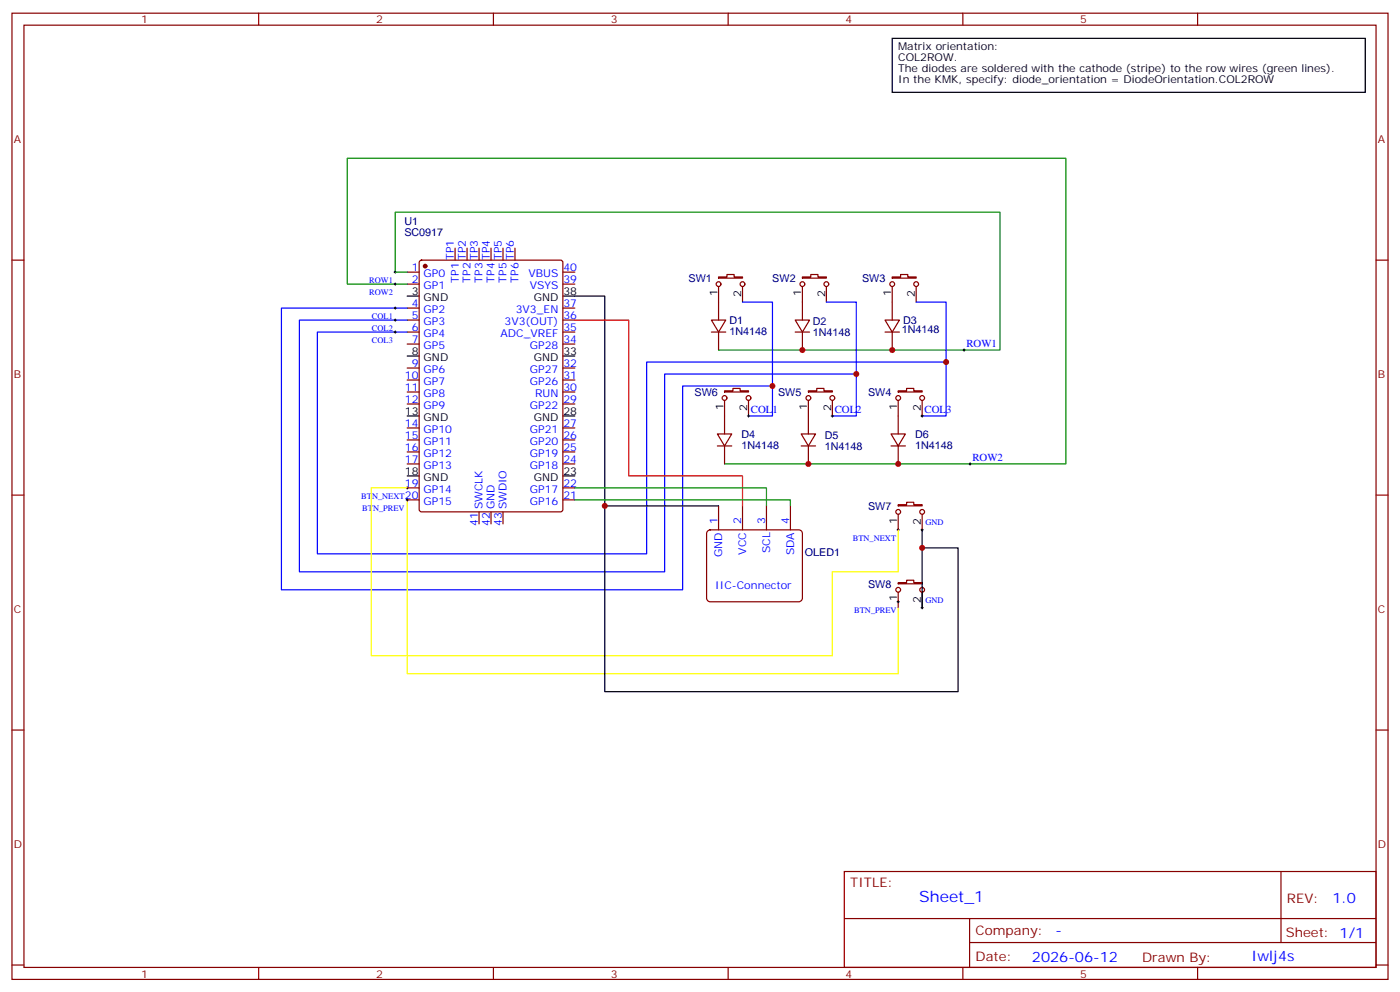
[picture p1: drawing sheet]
<svg xmlns="http://www.w3.org/2000/svg" width="412mm" height="292mm" viewBox="0 0 412 292" stroke-linecap="round" stroke-linejoin="round" font-family="sans-serif">
<g fill="none" stroke="#870000" stroke-width=".35">
<path d="M3.5 3.9h405.4v284.3h-405.4zM7.1 7.4h398.2v277.3h-398.2zM76.2 3.9v3.5M145.3 3.9v3.5M214.5 3.9v3.5M283.6 3.9v3.5M352.8 3.9v3.5M3.5 76.6h3.6M123.7 76.8l.5-.2h40.9l.7 .4v72.9l-.5 .7h-41.1l-.7-.4v-72.9zM134.1 73v3.6M137.6 73v3.6M141.1 73v3.6"/>
<path d="M144.6 73v3.6M148.2 73v3.6M151.7 73v3.6M405.3 76.6h3.6M119.9 97.7h3.6M119.9 80.1h3.6M119.9 83.6h3.6M119.9 90.7h3.6M119.9 94.2h3.6M165.8 97.7h3.5M165.8 80.1h3.5M165.8 83.6h3.5"/>
<path d="M165.8 90.7h3.5M165.8 94.2h3.5M209.5 94.2h4.3l-2.1 3.5zM209.5 97.7h4.3M211.7 81.5h2.4v-.7h2.2v.7h2.4v.3h-7zM211.7 84.3v9.9M211.7 97.7v5.3M218.7 84.3v4.6M234.2 94.2h4.3l-2.1 3.5zM234.2 97.7h4.3M236.4 81.5h2.4v-.7h2.1v.7h2.5v.3h-7zM236.4 84.3v9.9"/>
<path d="M236.4 97.7v5.3M243.4 84.3v4.6M260.7 94.2h4.2l-2.1 3.5zM260.7 97.7h4.2M262.8 81.5h2.5v-.7h2.1v.7h2.5v.3h-7.1zM262.8 84.3v9.9M262.8 97.7v5.3M269.9 84.3v4.6M119.9 101.2h3.6M119.9 108.3h3.6M119.9 111.8h3.6M119.9 115.4h3.6"/>
<path d="M119.9 118.9h3.6M165.8 101.2h3.5M165.8 108.3h3.5M165.8 111.8h3.5M165.8 115.4h3.5M165.8 118.9h3.5M213.4 115h2.5v-.7h2.1v.7h2.5v.4h-7.1zM213.4 117.8v9.9M220.5 117.8v4.6M238.1 115h2.5v-.7h2.1v.7h2.5v.4h-7.1zM238.1 117.8v9.9M245.2 117.8v4.6"/>
<path d="M264.6 115h2.5v-.7h2.1v.7h2.4v.4h-7zM264.6 117.8v9.9M271.6 117.8v4.6M119.9 125.9h3.6M119.9 129.5h3.6M119.9 133h3.6M119.9 136.5h3.6M165.8 125.9h3.5M165.8 129.5h3.5M165.8 133h3.5M165.8 136.5h3.5M211.3 127.7h4.2l-2.1 3.5z"/>
<path d="M211.3 131.2h4.2M213.4 131.2v5.3M236 127.7h4.2l-2.1 3.5zM236 131.2h4.2M238.1 131.2v5.3M262.5 127.7h4.2l-2.1 3.5zM262.5 131.2h4.2M264.6 131.2v5.3M3.5 145.7h3.6M119.9 143.6h3.6M119.9 147.1h3.6M141.1 150.6v3.6"/>
<path d="M144.6 150.6v3.6M148.2 150.6v3.6M165.8 143.6h3.5M165.8 147.1h3.5M208.4 156.4l.8-.5h26.1l.6 .2 .5 .9v19l-.3 .7-.8 .4h-26.1l-.6-.2-.5-.9v-19zM211.7 148.9v7M218.7 148.9v7M225.8 148.9v7M232.8 148.9v7M264.6 148.5h2.5v-.7h2.1v.7h2.4v.4h-7zM264.6 151.3v4.6M271.6 151.3v4.6"/>
<path d="M405.3 145.7h3.6M264.6 171.4h2.5v-.7h2.1v.7h2.4v.4h-7zM264.6 174.3v4.6M271.6 174.3v4.6M3.5 214.8h3.6M405.3 214.8h3.6M248.7 256.5h156.6v28.2h-156.6zM377.3 256.5v20.9M248.7 270.3h156.5M285.6 277.4h119.6M285.6 270.3v14.1M3.5 284h3.6"/>
<path d="M76.2 284.7v3.5M145.3 284.7v3.5M214.5 284.7v3.5M283.6 284.7v3.5M352.8 284.7v3.5M405.3 284h3.6"/>
<circle cx="211.7" cy="83.6" r=".71"/>
<circle cx="218.7" cy="83.6" r=".71"/>
<circle cx="236.4" cy="83.6" r=".71"/>
<circle cx="243.4" cy="83.6" r=".71"/>
<circle cx="262.8" cy="83.6" r=".71"/>
<circle cx="269.9" cy="83.6" r=".71"/>
<circle cx="213.4" cy="117.1" r=".71"/>
<circle cx="220.5" cy="117.1" r=".71"/>
<circle cx="238.1" cy="117.1" r=".71"/>
<circle cx="245.2" cy="117.1" r=".71"/>
<circle cx="264.6" cy="117.1" r=".71"/>
<circle cx="271.6" cy="117.1" r=".71"/>
<circle cx="264.6" cy="150.6" r=".71"/>
<circle cx="271.6" cy="150.6" r=".71"/>
<circle cx="264.6" cy="173.6" r=".71"/>
<circle cx="271.6" cy="173.6" r=".71"/>
</g>
<path d="M262.8 11.3h139.4v15.9h-139.4zM119.9 87.1h3.6M165.8 87.1h12.4v116.5h104v-42.4h-10.6M119.9 104.8h3.6M165.8 104.8h3.5M119.9 122.4h3.6M165.8 122.4h3.5M119.9 140.1h3.6M165.8 140.1h3.5M178.2 148.9h33.5M271.6 155.9v23" fill="none" stroke="#000" stroke-width=".35"/>
<circle cx="125.2" cy="78.3" r=".53" fill="#870000" stroke="#870000" stroke-width=".35"/>
<path d="M119.9 80.1h-3.5v-17.7h178.2v40.6h-82.9M119.9 83.6h-17.6v-37h211.7v89.9h-100.6M169.3 143.6h56.5v5.3M169.3 147.1h63.5v1.8" fill="none" stroke="#008700" stroke-width=".35"/>
<path d="M119.9 90.7h-37v82.9h118.2v-60h26.4M119.9 94.2h-31.7v74.1h107.6v-58.2h56.4M119.9 97.7h-26.4v65.3h97v-56.5h88.2M218.7 88.9h8.8v33.5h-7M243.4 88.9h8.8v33.5h-7M269.9 88.9h8.8v33.5h-7.1" fill="none" stroke="#00f" stroke-width=".35"/>
<g fill="none" stroke="#000" stroke-width=".29">
<path d="M116.4 79.7v.7M116.1 80.1h.7M116.1 83.6h.7M116.1 90.7h.7M116.1 94.2h.7M116.1 97.7h.7M116.4 83.3v.7M116.4 90.3v.7M116.4 93.8v.7M116.4 97.4v.7M283.6 103h.7M284 102.7v.7"/>
<path d="M220.1 122.4h.7M220.5 122.1v.7M244.8 122.4h.7M245.2 122.1v.7M271.3 122.4h.7M271.6 122.1v.7M285.4 136.5h.7M285.8 136.2v.7M119.6 147.1h.7M119.6 143.6h.7M119.9 143.2v.7M119.9 146.8v.7"/>
<path d="M264.2 155.9h.7M264.6 155.6v.7M271.3 155.9h.7M271.6 155.6v.7M264.2 177.1h.7M264.6 176.7v.7M271.3 178.9h.7M271.6 178.5v.7"/>
</g>
<path d="M119.9 147.1v51.2h144.7v-19.4M119.9 143.6h-10.5v49.4h135.8v-24.7h19.4v-12.4" fill="none" stroke="#ff0" stroke-width=".35"/>
<path d="M169.3 94.2h15.9v45.9h33.5v8.8" fill="none" stroke="#f00" stroke-width=".35"/>
<g fill="#c00">
<circle cx="264.6" cy="136.5" r=".88"/>
<circle cx="238.1" cy="136.5" r=".88"/>
<circle cx="262.8" cy="103" r=".88"/>
<circle cx="236.4" cy="103" r=".88"/>
<circle cx="227.5" cy="113.6" r=".88"/>
<circle cx="252.2" cy="110.1" r=".88"/>
<circle cx="278.7" cy="106.5" r=".88"/>
<circle cx="271.6" cy="161.2" r=".88"/>
<circle cx="178.2" cy="148.9" r=".88"/>
</g>
<text font-size="4.6" fill="#00f" x="270.8" y="265.5">Sheet_1</text>
<g font-size="4.2" fill="#00f">
<text x="392.5" y="265.7">1.0</text>
<text x="310.9" y="275.3">-</text>
<text x="304" y="283.1">2026-06-12</text>
<text x="368.7" y="282.9">Iwlj4s</text>
</g>
<g font-size="3.9" fill="#800">
<text x="250.5" y="261.1">TITLE:</text>
<text x="379.1" y="265.7">REV:</text>
<text x="287.4" y="275.3">Company:</text>
<text x="378.7" y="275.9">Sheet: 1/1</text>
<text x="287.4" y="282.9">Date:</text>
<text x="336.4" y="283">Drawn By:</text>
</g>
<g font-size="3.2" fill="#800">
<text x="41.6" y="6.9">1</text>
<text x="110.8" y="6.9">2</text>
<text x="179.9" y="6.9">3</text>
<text x="249.1" y="6.9">4</text>
<text x="318.2" y="6.9">5</text>
<text x="4.1" y="42">A</text>
<text x="405.9" y="42">A</text>
<text x="4.1" y="111.1">B</text>
<text x="405.9" y="111.1">B</text>
<text x="4.1" y="180.3">C</text>
<text x="405.9" y="180.3">C</text>
<text x="4.1" y="249.4">D</text>
<text x="405.9" y="249.4">D</text>
<text x="41.6" y="287.7">1</text>
<text x="110.8" y="287.7">2</text>
<text x="179.9" y="287.7">3</text>
<text x="249.1" y="287.7">4</text>
<text x="318.2" y="287.7">5</text>
</g>
<g font-size="3.2">
<text x="264.6" y="14.8">Matrix orientation:</text>
<text x="264.6" y="18">COL2ROW.</text>
<text x="264.6" y="21.2">The diodes are soldered with the cathode (stripe) to the row wires (green lines).</text>
<text x="264.6" y="24.3">In the KMK, specify: diode_orientation = DiodeOrientation.COL2ROW</text>
<text x="121.3" y="86.8">3</text>
<text x="124.8" y="88.5">GND</text>
<text x="157.2" y="88.5">GND</text>
<text x="166" y="86.8">38</text>
<text x="211.3" y="87" transform="rotate(-90 211.3 87)">1</text>
<text x="218.4" y="87.4" transform="rotate(-90 218.4 87.4)">2</text>
<text x="236" y="87" transform="rotate(-90 236 87)">1</text>
<text x="243.1" y="87.4" transform="rotate(-90 243.1 87.4)">2</text>
<text x="262.5" y="87" transform="rotate(-90 262.5 87)">1</text>
<text x="269.5" y="87.4" transform="rotate(-90 269.5 87.4)">2</text>
<text x="121.3" y="104.4">8</text>
<text x="124.8" y="106.2">GND</text>
<text x="157.2" y="106.2">GND</text>
<text x="166" y="104.4">33</text>
<text x="119.3" y="122.1">13</text>
<text x="124.8" y="123.8">GND</text>
<text x="157.2" y="123.8">GND</text>
<text x="166" y="122.1">28</text>
<text x="213.1" y="120.5" transform="rotate(-90 213.1 120.5)">1</text>
<text x="220.1" y="120.9" transform="rotate(-90 220.1 120.9)">2</text>
<text x="237.8" y="120.5" transform="rotate(-90 237.8 120.5)">1</text>
<text x="244.8" y="120.9" transform="rotate(-90 244.8 120.9)">2</text>
<text x="264.2" y="120.5" transform="rotate(-90 264.2 120.5)">1</text>
<text x="271.3" y="120.9" transform="rotate(-90 271.3 120.9)">2</text>
<text x="119.3" y="139.7">18</text>
<text x="124.8" y="141.5">GND</text>
<text x="157.2" y="141.5">GND</text>
<text x="166" y="139.7">23</text>
<text x="264.2" y="154.1" transform="rotate(-90 264.2 154.1)">1</text>
<text x="271.3" y="154.4" transform="rotate(-90 271.3 154.4)">2</text>
<text x="264.2" y="177" transform="rotate(-90 264.2 177)">1</text>
<text x="271.3" y="177.3" transform="rotate(-90 271.3 177.3)">2</text>
</g>
<g font-size="3.2" fill="#000080">
<text x="119.1" y="69.4">SC0917</text>
<text x="119.1" y="66.2">U1</text>
<text x="202.8" y="83">SW1</text>
<text x="227.5" y="83">SW2</text>
<text x="254" y="83">SW3</text>
<text x="214.9" y="95.4">D1</text>
<text x="239.4" y="95.6">D2</text>
<text x="266" y="95.4">D3</text>
<text x="214.9" y="98.6">1N4148</text>
<text x="239.4" y="98.9">1N4148</text>
<text x="265.7" y="98">1N4148</text>
<text x="204.6" y="116.5">SW6</text>
<text x="229.2" y="116.5">SW5</text>
<text x="255.7" y="116.5">SW4</text>
<text x="218.4" y="128.9">D4</text>
<text x="242.9" y="129.1">D5</text>
<text x="269.5" y="128.9">D6</text>
<text x="218.4" y="132.1">1N4148</text>
<text x="242.9" y="132.4">1N4148</text>
<text x="269.5" y="132.1">1N4148</text>
<text x="255.7" y="150">SW7</text>
<text x="237.1" y="163.7">OLED1</text>
<text x="255.7" y="172.9">SW8</text>
</g>
<g font-size="3.2" fill="#00f">
<text x="133.7" y="76.6" transform="rotate(-90 133.7 76.6)">TP1</text>
<text x="137.2" y="76.6" transform="rotate(-90 137.2 76.6)">TP2</text>
<text x="140.8" y="76.6" transform="rotate(-90 140.8 76.6)">TP3</text>
<text x="144.3" y="76.6" transform="rotate(-90 144.3 76.6)">TP4</text>
<text x="147.8" y="76.6" transform="rotate(-90 147.8 76.6)">TP5</text>
<text x="151.3" y="76.6" transform="rotate(-90 151.3 76.6)">TP6</text>
<text x="121.3" y="83.3">2</text>
<text x="121.3" y="79.7">1</text>
<text x="124.8" y="81.5">GP0</text>
<text x="135.1" y="83.1" transform="rotate(-90 135.1 83.1)">TP1</text>
<text x="138.6" y="83.1" transform="rotate(-90 138.6 83.1)">TP2</text>
<text x="142.2" y="83.1" transform="rotate(-90 142.2 83.1)">TP3</text>
<text x="145.7" y="83.1" transform="rotate(-90 145.7 83.1)">TP4</text>
<text x="149.2" y="83.1" transform="rotate(-90 149.2 83.1)">TP5</text>
<text x="152.8" y="83.1" transform="rotate(-90 152.8 83.1)">TP6</text>
<text x="155.7" y="81.5">VBUS</text>
<text x="166" y="79.7">40</text>
<text x="166" y="83.3">39</text>
<text x="124.8" y="85">GP1</text>
<text x="156" y="85">VSYS</text>
<text x="121.3" y="93.8">5</text>
<text x="121.3" y="90.3">4</text>
<text x="124.8" y="95.6">GP3</text>
<text x="124.8" y="92.1">GP2</text>
<text x="148.6" y="95.6">3V3(OUT)</text>
<text x="151.9" y="92.1">3V3_EN</text>
<text x="166" y="90.3">37</text>
<text x="166" y="93.8">36</text>
<text x="121.3" y="100.9">7</text>
<text x="121.3" y="97.4">6</text>
<text x="124.8" y="99.1">GP4</text>
<text x="147.5" y="99.1">ADC_VREF</text>
<text x="166" y="97.4">35</text>
<text x="166" y="100.9">34</text>
<text x="121.3" y="107.9">9</text>
<text x="124.8" y="102.7">GP5</text>
<text x="156.1" y="102.7">GP28</text>
<text x="166" y="107.9">32</text>
<text x="284.7" y="102.1">ROW1</text>
<text x="119.3" y="111.5">10</text>
<text x="124.8" y="113.2">GP7</text>
<text x="124.8" y="109.7">GP6</text>
<text x="156.1" y="109.7">GP27</text>
<text x="156.1" y="113.2">GP26</text>
<text x="166" y="111.5">31</text>
<text x="119.3" y="118.5">12</text>
<text x="119.3" y="115">11</text>
<text x="124.8" y="116.8">GP8</text>
<text x="157.6" y="116.8">RUN</text>
<text x="166" y="115">30</text>
<text x="166" y="118.5">29</text>
<text x="119.3" y="125.6">14</text>
<text x="124.8" y="120.3">GP9</text>
<text x="156.1" y="120.3">GP22</text>
<text x="166" y="125.6">27</text>
<text x="221.2" y="121.5">COL1</text>
<text x="245.9" y="121.5">COL2</text>
<text x="272.3" y="121.5">COL3</text>
<text x="119.3" y="129.1">15</text>
<text x="124.8" y="130.9">GP11</text>
<text x="124.8" y="127.4">GP10</text>
<text x="156.1" y="127.4">GP21</text>
<text x="156.1" y="130.9">GP20</text>
<text x="166" y="129.1">26</text>
<text x="119.3" y="136.2">17</text>
<text x="119.3" y="132.6">16</text>
<text x="124.8" y="137.9">GP13</text>
<text x="124.8" y="134.4">GP12</text>
<text x="156.1" y="134.4">GP19</text>
<text x="156.1" y="137.9">GP18</text>
<text x="166" y="132.6">25</text>
<text x="166" y="136.2">24</text>
<text x="286.5" y="135.6">ROW2</text>
<text x="119.3" y="143.2">19</text>
<text x="166" y="143.2">22</text>
<text x="119.3" y="146.8">20</text>
<text x="124.8" y="148.5">GP15</text>
<text x="124.8" y="145">GP14</text>
<text x="142.2" y="149.9" transform="rotate(-90 142.2 149.9)">SWCLK</text>
<text x="145.7" y="149.9" transform="rotate(-90 145.7 149.9)">GND</text>
<text x="149.2" y="149.9" transform="rotate(-90 149.2 149.9)">SWDIO</text>
<text x="156.1" y="145">GP17</text>
<text x="156.1" y="148.5">GP16</text>
<text x="166" y="146.8">21</text>
<text x="140.8" y="154.7" transform="rotate(-90 140.8 154.7)">41</text>
<text x="144.3" y="154.7" transform="rotate(-90 144.3 154.7)">42</text>
<text x="147.8" y="154.7" transform="rotate(-90 147.8 154.7)">43</text>
<text x="211.3" y="154.2" transform="rotate(-90 211.3 154.2)">1</text>
<text x="218.4" y="154.2" transform="rotate(-90 218.4 154.2)">2</text>
<text x="225.4" y="154.2" transform="rotate(-90 225.4 154.2)">3</text>
<text x="232.5" y="154.2" transform="rotate(-90 232.5 154.2)">4</text>
<text x="212.7" y="163.9" transform="rotate(-90 212.7 163.9)">GND</text>
<text x="219.8" y="163.2" transform="rotate(-90 219.8 163.2)">VCC</text>
<text x="226.8" y="162.8" transform="rotate(-90 226.8 162.8)">SCL</text>
<text x="233.9" y="163.4" transform="rotate(-90 233.9 163.4)">SDA</text>
<text x="210.7" y="173.5">IIC-Connector</text>
</g>
<g font-size="2.5" fill="#00f">
<text x="108.7" y="83.2">ROW1</text>
<text x="108.7" y="86.7">ROW2</text>
<text x="109.6" y="93.8">COL1</text>
<text x="109.6" y="97.3">COL2</text>
<text x="109.6" y="100.8">COL3</text>
<text x="106.4" y="146.8">BTN_NEXT</text>
<text x="106.7" y="150.3">BTN_PREV</text>
<text x="272.6" y="154.5">GND</text>
<text x="251.2" y="159.1">BTN_NEXT</text>
<text x="272.6" y="177.4">GND</text>
<text x="251.6" y="180.3">BTN_PREV</text>
</g>
</svg>
